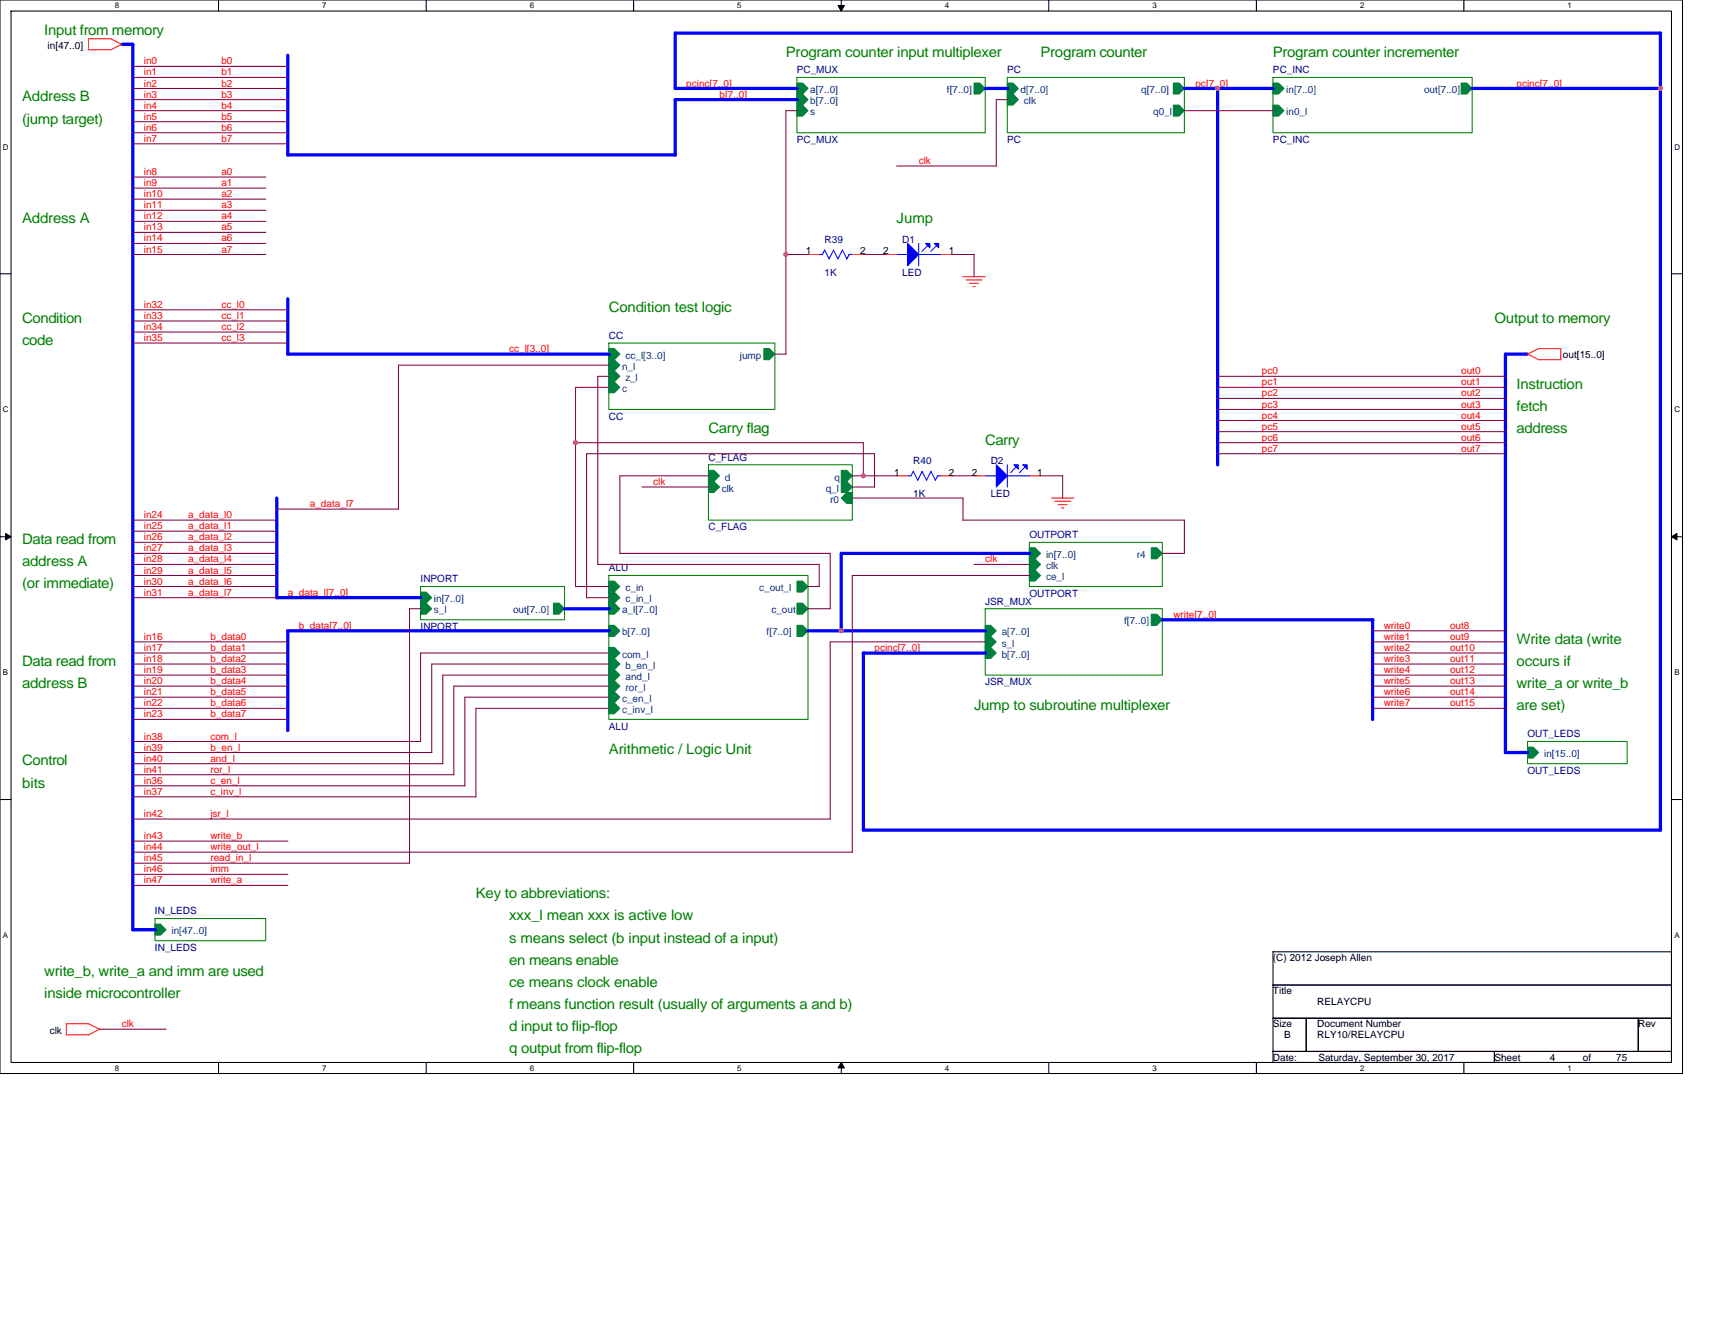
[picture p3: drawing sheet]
<svg xmlns="http://www.w3.org/2000/svg" width="279mm" height="216mm" viewBox="0 0 279 216" stroke-linecap="round" stroke-linejoin="round" font-family="sans-serif">
<path d="M0 0h274.1v174.9h-274.1zM1.8 1.8h270.5v171.3h-270.5z" fill="none" stroke="#000" stroke-width=".17"/>
<g fill="#fff">
<path d="M18.7 .2h.7v1.4h-.7z"/>
<path d="M18.7 173.3h.7v1.5h-.7z"/>
</g>
<path d="M35.6 0v1.8M35.6 173.1v1.8" fill="none" stroke="#000" stroke-width=".17"/>
<g fill="#fff">
<path d="M52.5 .2h.7v1.4h-.7z"/>
<path d="M52.5 173.3h.7v1.5h-.7z"/>
</g>
<path d="M69.4 0v1.8M69.4 173.1v1.8" fill="none" stroke="#000" stroke-width=".17"/>
<g fill="#fff">
<path d="M86.3 .2h.7v1.4h-.7z"/>
<path d="M86.3 173.3h.7v1.5h-.7z"/>
</g>
<path d="M103.2 0v1.8M103.2 173.1v1.8" fill="none" stroke="#000" stroke-width=".17"/>
<g fill="#fff">
<path d="M120.1 .2h.7v1.4h-.7z"/>
<path d="M120.1 173.3h.7v1.5h-.7z"/>
</g>
<path d="M137.1 0v1.8M137.1 173.1v1.8" fill="none" stroke="#000" stroke-width=".17"/>
<path d="M136.5 .9h1.1l-.5 .9zM137.1 173.1l.5 .9h-1.1z" fill="#000" stroke="#000" stroke-width=".16"/>
<g fill="#fff">
<path d="M153.9 .2h.8v1.4h-.8z"/>
<path d="M153.9 173.3h.8v1.5h-.8z"/>
</g>
<path d="M170.9 0v1.8M170.9 173.1v1.8" fill="none" stroke="#000" stroke-width=".17"/>
<g fill="#fff">
<path d="M187.7 .2h.8v1.4h-.8z"/>
<path d="M187.7 173.3h.8v1.5h-.8z"/>
</g>
<path d="M204.7 0v1.8M204.7 173.1v1.8" fill="none" stroke="#000" stroke-width=".17"/>
<g fill="#fff">
<path d="M221.6 .2h.7v1.4h-.7z"/>
<path d="M221.6 173.3h.7v1.5h-.7z"/>
</g>
<path d="M238.5 0v1.8M238.5 173.1v1.8" fill="none" stroke="#000" stroke-width=".17"/>
<g fill="#fff">
<path d="M255.4 .2h.7v1.4h-.7z"/>
<path d="M255.4 173.3h.7v1.5h-.7z"/>
<path d="M.5 23.2h.9v1.4h-.9z"/>
<path d="M272.8 23.2h.9v1.4h-.9z"/>
<path d="M.5 66h.9v1.5h-.9z"/>
<path d="M272.8 66h.9v1.5h-.9z"/>
</g>
<path d="M0 44.6h1.8M272.3 44.6h1.8" fill="none" stroke="#000" stroke-width=".17"/>
<g fill="#fff">
<path d="M.5 108.9h.8v1.4h-.8z"/>
<path d="M272.8 108.9h.8v1.4h-.8z"/>
</g>
<path d="M0 87.5h1.8M272.3 87.5h1.8" fill="none" stroke="#000" stroke-width=".17"/>
<path d="M.9 86.9l.9 .6-.9 .5zM272.3 87.5l.9-.6v1.1z" fill="#000" stroke="#000" stroke-width=".16"/>
<g fill="#fff">
<path d="M.5 151.7h.8v1.4h-.8z"/>
<path d="M272.8 151.7h.8v1.4h-.8z"/>
</g>
<path d="M0 130.3h1.8M272.3 130.3h1.8M207.4 155.1h64.9v5.4h-64.9zM207.4 160.5h64.9v5.4h-64.9zM207.4 165.9h5.4v5.4h-5.4zM207.4 171.3h36.1v1.8h-36.1zM212.8 165.9h54.1v5.4h-54.1zM243.5 171.3h28.8v1.8h-28.8zM266.9 165.9h5.4v5.4h-5.4z" fill="none" stroke="#000" stroke-width=".17"/>
<path d="M129.8 12.6h30.7v9h-30.7zM164.1 12.6h28.9v9h-28.9zM207.4 12.6h32.4v9h-32.4zM99.2 55.9h27v10.8h-27zM115.4 75.7h23.5v9.1h-23.5zM68.5 95.6h23.5v5.4h-23.5zM99.2 93.8h32.4v23.4h-32.4zM160.5 99.2h28.9v10.8h-28.9zM167.7 88.4h21.7v7.2h-21.7zM248.9 120.8h16.2v3.6h-16.2zM25.3 149.7h18v3.6h-18z" fill="none" stroke="#008000" stroke-width=".17"/>
<g fill="#008040" stroke="#008040" stroke-width=".17">
<path d="M248.9 121.7h.9l.9 .9-.9 .9h-.9z" fill-rule="evenodd"/>
<path d="M25.3 150.6h.8l1 .9-1 .9h-.8z" fill-rule="evenodd"/>
<path d="M191.2 13.5h.9l.9 .9-.9 .9h-.9z" fill-rule="evenodd"/>
<path d="M164.1 13.5h.9l.9 .9-.9 .9h-.9z" fill-rule="evenodd"/>
<path d="M164.1 15.3h.9l.9 .9-.9 .9h-.9z" fill-rule="evenodd"/>
<path d="M191.2 17.1h.9l.9 .9-.9 .9h-.9z" fill-rule="evenodd"/>
<path d="M129.8 13.5h.9l.9 .9-.9 .9h-.9z" fill-rule="evenodd"/>
<path d="M129.8 15.3h.9l.9 .9-.9 .9h-.9z" fill-rule="evenodd"/>
<path d="M129.8 17.1h.9l.9 .9-.9 .9h-.9z" fill-rule="evenodd"/>
<path d="M158.7 13.5h.9l.9 .9-.9 .9h-.9z" fill-rule="evenodd"/>
<path d="M124.4 56.8h.9l.9 .9-.9 .9h-.9z" fill-rule="evenodd"/>
<path d="M99.2 58.6h.9l.9 .9-.9 .9h-.9z" fill-rule="evenodd"/>
<path d="M99.2 60.4h.9l.9 .9-.9 .9h-.9z" fill-rule="evenodd"/>
<path d="M99.2 62.2h.9l.9 .9-.9 .9h-.9z" fill-rule="evenodd"/>
<path d="M99.2 56.8h.9l.9 .9-.9 .9h-.9z" fill-rule="evenodd"/>
<path d="M68.5 96.5h.9l.9 .9-.9 .9h-.9z" fill-rule="evenodd"/>
<path d="M90.2 98.3h.9l.9 .9-.9 .9h-.9z" fill-rule="evenodd"/>
<path d="M68.5 98.3h.9l.9 .9-.9 .9h-.9z" fill-rule="evenodd"/>
<path d="M160.5 101.9h.9l.9 .9-.9 .9h-.9z" fill-rule="evenodd"/>
<path d="M187.6 100.1h.8l1 .9-1 .9h-.8z" fill-rule="evenodd"/>
<path d="M160.5 105.5h.9l.9 .9-.9 .9h-.9z" fill-rule="evenodd"/>
<path d="M160.5 103.7h.9l.9 .9-.9 .9h-.9z" fill-rule="evenodd"/>
<path d="M99.2 101.9h.9l.9 .9-.9 .9h-.9z" fill-rule="evenodd"/>
<path d="M129.8 101.9h.9l.9 .9-.9 .9h-.9z" fill-rule="evenodd"/>
<path d="M129.8 98.3h.9l.9 .9-.9 .9h-.9z" fill-rule="evenodd"/>
<path d="M99.2 94.7h.9l.9 .9-.9 .9h-.9z" fill-rule="evenodd"/>
<path d="M99.2 96.5h.9l.9 .9-.9 .9h-.9z" fill-rule="evenodd"/>
<path d="M129.8 94.7h.9l.9 .9-.9 .9h-.9z" fill-rule="evenodd"/>
<path d="M99.2 114.5h.9l.9 .9-.9 .9h-.9z" fill-rule="evenodd"/>
<path d="M99.2 112.7h.9l.9 .9-.9 .9h-.9z" fill-rule="evenodd"/>
<path d="M99.2 110.9h.9l.9 .9-.9 .9h-.9z" fill-rule="evenodd"/>
<path d="M99.2 109.1h.9l.9 .9-.9 .9h-.9z" fill-rule="evenodd"/>
<path d="M99.2 107.3h.9l.9 .9-.9 .9h-.9z" fill-rule="evenodd"/>
<path d="M99.2 105.5h.9l.9 .9-.9 .9h-.9z" fill-rule="evenodd"/>
<path d="M99.2 98.3h.9l.9 .9-.9 .9h-.9z" fill-rule="evenodd"/>
<path d="M115.4 76.6h.9l.9 .9-.9 .9h-.9z" fill-rule="evenodd"/>
<path d="M137.1 76.6h.9l.9 .9-.9 .9h-.9z" fill-rule="evenodd"/>
<path d="M115.4 78.4h.9l.9 1-.9 .8h-.9z" fill-rule="evenodd"/>
<path d="M137.1 78.4h.9l.9 1-.9 .8h-.9z" fill-rule="evenodd"/>
<path d="M137.1 81.2l.9-1h.9v1.8h-.9z" fill-rule="evenodd"/>
<path d="M167.7 89.3h.9l.9 .9-.9 .9h-.9z" fill-rule="evenodd"/>
<path d="M167.7 91.1h.9l.9 .9-.9 .9h-.9z" fill-rule="evenodd"/>
<path d="M167.7 92.9h.9l.9 .9-.9 .9h-.9z" fill-rule="evenodd"/>
<path d="M187.6 89.3h.8l1 .9-1 .9h-.8z" fill-rule="evenodd"/>
<path d="M238 13.5h1l.8 .9-.8 .9h-1z" fill-rule="evenodd"/>
<path d="M207.4 13.5h.9l.9 .9-.9 .9h-.9z" fill-rule="evenodd"/>
<path d="M207.4 17.1h.9l.9 .9-.9 .9h-.9z" fill-rule="evenodd"/>
</g>
<g fill="none" stroke="#f00" stroke-width=".17">
<path d="M14.4 8.1h3.6M14.4 6.3h3.7l1.8 .9M14.4 6.3v1.8M19.8 7.2l-1.8 .9M131.6 41.5h1.9M138.9 41.5h1.8M144.3 41.5h1.8M153.3 41.5h1.8M156.9 45.1h3.6M157.4 45.6h2.6M157.9 46.2h1.5M158.5 46.7h.4"/>
<path d="M248.8 57.7l1.9 .9M250.7 58.6h3.6M250.7 56.8h3.6M250.7 56.8l-1.8 .9M254.3 56.8v1.8M146.1 77.5h1.8M153.3 77.5h1.8M158.7 77.5h1.8M167.7 77.5h1.8M171.3 81.2h3.6M171.9 81.7h2.5M172.4 82.2h1.4"/>
<path d="M172.9 82.8h.4M10.8 168.6h3.6M10.8 166.8h3.6l1.9 .9-1.9 .9M10.8 166.8v1.8"/>
</g>
<g fill="#00f" stroke="#00f" stroke-width=".17">
<path d="M147.9 39.7l1.8 1.8-1.8 1.8z" fill-rule="evenodd"/>
<path d="M150.8 39.7h.7v.7z" fill-rule="evenodd"/>
<path d="M152.2 39.7h.7v.7z" fill-rule="evenodd"/>
<path d="M162.3 75.7l1.8 1.8-1.8 1.9z" fill-rule="evenodd"/>
<path d="M165.2 75.7h.7v.8z" fill-rule="evenodd"/>
<path d="M166.6 75.7h.7v.8z" fill-rule="evenodd"/>
</g>
<g fill="none" stroke="#00f" stroke-width=".17">
<path d="M149.7 39.7v3.6M133.5 41.5h.5l.4-.8 .7 1.5M135.1 42.2l.7-1.5 .7 1.5 .8-1.5 .7 1.5M138.3 41.5h.6M138.3 41.4l-.3 .8M146.1 41.5h1.8M149.7 41.5h3.6M151.1 40l-.9 1M152.6 40l-1 1M147.9 77.5h.5M148.8 76.8l.7 1.5M148.8 76.8l-.4 .7"/>
<path d="M150.2 76.8l.8 1.5M150.2 76.8l-.7 1.5M151.7 76.8l.7 1.5M151.7 76.8l-.8 1.5M152.7 77.5h.6M152.8 77.5l-.4 .8M160.5 77.5h1.8M164.1 75.7v3.7M164.1 77.5h3.6M165.5 76.1l-.9 .9M167 76.1l-.9 .9"/>
</g>
<g fill="none" stroke="#00f" stroke-width=".53">
<path d="M19.8 7.2h1.9M21.6 7.2v144.3M46.9 9v16.3M129.9 14.4h-19.9v-9h160.5v129.9h-129.8v-28.9h19.8M129.9 16.2h-19.9v9.1M160.5 14.4h3.6M193 14.4h14.4M198.4 14.4v61.4M239.8 14.4h30.7M46.9 25.3h63.1M46.9 48.7v9h52.3M248.9 57.7h-3.6v64.9h3.6"/>
<path d="M45.1 81.2v16.2M45.1 97.4h23.4M92 99.2h7.2M167.7 90.2h-30.6v12.6M99.2 102.8h-52.3v16.2M131.6 102.8h28.9M189.4 101h34.2v16.2M21.6 151.5h3.7"/>
</g>
<g fill="none" stroke="#800040" stroke-width=".17">
<path d="M21.6 10.8h25.3M21.6 12.6h25.3M21.6 14.4h25.3M21.6 16.2h25.3M21.6 18h25.3M21.6 19.8h25.3M129.9 18h-1.9v39.7h-1.8M164.1 16.2h-1.8v10.9M193 18h14.4M21.6 21.6h25.3M21.6 23.4h25.3M21.6 28.9h21.7"/>
<path d="M21.6 30.6h21.7M21.6 32.4h21.7M21.6 34.3h21.7M21.6 36.1h21.7M21.6 37.9h21.7M21.6 39.7h21.7M146.1 27.1h16.2M21.6 41.5h21.7M21.6 50.5h25.3M21.6 52.3h25.3M21.6 54.1h25.3M21.6 55.9h25.3"/>
<path d="M99.2 59.5h-34.3v23.5h-19.8M128 41.5h3.7M140.7 41.5h3.6M155.1 41.5h3.6M158.7 41.5v3.6M93.8 72.1h46.9M99.2 61.3h-1.8v30.7M99.2 63.1h-5.4v32.5M104.6 79.4h10.8M115.4 77.5h-14.4v12.7h34.3v9M138.9 79.4h3.6M138.9 77.5h7.2"/>
<path d="M140.7 72.1v5.5M142.5 73.9v5.5M142.5 73.9h-46.9v23.5M155.1 77.5h3.6M169.5 77.5h3.6v3.7M198.4 61.3h46.9M198.4 63.1h46.9M198.4 64.9h46.9M198.4 66.7h46.9M198.4 68.5h46.9M198.4 70.3h46.9M198.4 72.1h46.9"/>
<path d="M198.4 73.9h46.9M21.6 86.6h23.5M21.6 88.4h23.5M21.6 90.2h23.5M21.6 97.4h23.5M21.6 84.8h23.5M21.6 92h23.5M21.6 93.8h23.5M21.6 95.6h23.5M68.5 99.2h-1.8v41.5M93.8 95.6h5.4M95.6 97.4h3.6"/>
<path d="M97.4 92h36.1v3.6M131.6 99.2h3.7M131.6 95.6h1.9M138.9 81.2h18M156.9 81.2v3.6h36.1v5.4h-3.6M158.7 92h9M167.7 93.8h-28.8v45.1M21.6 106.4h25.3M21.6 108.2h25.3M21.6 110h25.3M21.6 111.8h25.3M21.6 113.6h25.3"/>
<path d="M21.6 115.4h25.3M21.6 117.2h25.3M21.6 104.6h25.3M99.2 106.4h-30.7v14.4M99.2 108.2h-28.9v14.4h-48.7M99.2 111.8h-25.3v14.5M99.2 110h-27.1v14.5M99.2 113.6h-23.5v14.5M99.2 115.4h-21.7v14.5l-55.9-.1M160.5 104.6h-25.2v28.9h-113.7M223.6 104.6h21.7M223.6 106.4h21.7"/>
<path d="M223.6 108.2h21.7M223.6 110h21.7M223.6 111.8h21.7M223.6 113.6h21.7M223.6 115.4h21.7M223.6 102.8h21.7M21.6 120.8h46.9M21.6 124.4h50.6M21.6 126.2h52.4M21.6 128h54.2M21.6 137.1h25.3M21.6 138.9h117.3"/>
<path d="M21.6 140.7h45.1M21.6 142.5h25.3M21.6 144.3h25.3M16.2 167.7h10.9"/>
</g>
<g fill="#f0f" stroke="#f0f" stroke-width=".17">
<circle cx="93.8" cy="72.1" r=".35"/>
<circle cx="128" cy="41.5" r=".35"/>
<circle cx="140.6" cy="77.5" r=".35"/>
<circle cx="137" cy="102.8" r=".35"/>
<circle cx="198.4" cy="14.4" r=".35"/>
<circle cx="270.5" cy="14.4" r=".35"/>
</g>
<g font-size="2.3" fill="#008000">
<text x="7.2" y="5.7">Input from memory</text>
<text x="128" y="9.3">Program counter input multiplexer</text>
<text x="169.5" y="9.3">Program counter</text>
<text x="207.4" y="9.3">Program counter incrementer</text>
<text x="3.6" y="16.5">Address B</text>
<text x="3.6" y="20.1">(jump target)</text>
<text x="3.6" y="36.4">Address A</text>
<text x="146.1" y="36.4">Jump</text>
<text x="3.6" y="52.6">Condition</text>
<text x="99.2" y="50.8">Condition test logic</text>
<text x="243.5" y="52.6">Output to memory</text>
<text x="3.6" y="56.2">code</text>
<text x="247.1" y="63.4">Instruction</text>
<text x="115.4" y="70.6">Carry flag</text>
<text x="247.1" y="67">fetch</text>
<text x="247.1" y="70.6">address</text>
<text x="160.5" y="72.4">Carry</text>
<text x="3.6" y="88.6">Data read from</text>
<text x="3.6" y="95.9">(or immediate)</text>
<text x="3.6" y="92.3">address A</text>
<text x="247.1" y="104.9">Write data (write</text>
<text x="3.6" y="108.5">Data read from</text>
<text x="3.6" y="112.1">address B</text>
<text x="247.1" y="108.5">occurs if</text>
<text x="247.1" y="112.1">write_a or write_b</text>
<text x="158.7" y="115.7">Jump to subroutine multiplexer</text>
<text x="247.1" y="115.7">are set)</text>
<text x="3.6" y="124.7">Control</text>
<text x="99.2" y="122.9">Arithmetic / Logic Unit</text>
<text x="3.6" y="128.3">bits</text>
<text x="77.5" y="146.4">Key to abbreviations:</text>
<text x="83" y="150">xxx_l mean xxx is active low</text>
<text x="83" y="153.6">s means select (b input instead of a input)</text>
<text x="7.2" y="159">write_b, write_a and imm are used</text>
<text x="83" y="157.2">en means enable</text>
<text x="83" y="160.8">ce means clock enable</text>
<text x="7.2" y="162.6">inside microcontroller</text>
<text x="83" y="164.4">f means function result (usually of arguments a and b)</text>
<text x="83" y="168">d input to flip-flop</text>
<text x="83" y="171.6">q output from flip-flop</text>
</g>
<g font-size="1.6">
<text x="7.7" y="8">in[47..0]</text>
<text x="131.3" y="41.4">1</text>
<text x="140.1" y="41.4">2</text>
<text x="143.9" y="41.4">2</text>
<text x="154.6" y="41.4">1</text>
<text x="254.6" y="58.3">out[15..0]</text>
<text x="145.7" y="77.5">1</text>
<text x="154.6" y="77.5">2</text>
<text x="158.3" y="77.5">2</text>
<text x="169" y="77.5">1</text>
<text x="207.4" y="156.6">(C) 2012 Joseph Allen</text>
<text x="207.4" y="162">Title</text>
<text x="207.4" y="167.4">Size</text>
<text x="214.6" y="167.4">Document Number</text>
<text x="214.6" y="163.8">RELAYCPU</text>
<text x="266.9" y="167.4">Rev</text>
<text x="8.1" y="168.5">clk</text>
<text x="207.4" y="172.8">Date:</text>
<text x="209.2" y="169.2">B</text>
<text x="214.6" y="169.2">RLY10/RELAYCPU</text>
<text x="214.8" y="172.8">Saturday, September 30, 2017</text>
<text x="243.5" y="172.8">Sheet</text>
<text x="252.5" y="172.8">4</text>
<text x="257.9" y="172.8">of</text>
<text x="263.3" y="172.8">75</text>
</g>
<g font-size="1.6" fill="#f00">
<text x="23.4" y="10.5">in0</text>
<text x="36.1" y="10.5">b0</text>
<text x="23.4" y="12.3">in1</text>
<text x="23.4" y="14.1">in2</text>
<text x="23.4" y="15.9">in3</text>
<text x="23.4" y="17.7">in4</text>
<text x="36.1" y="12.3">b1</text>
<text x="36.1" y="14.1">b2</text>
<text x="36.1" y="15.9">b3</text>
<text x="36.1" y="17.7">b4</text>
<text x="111.8" y="14.1">pcinc[7..0]</text>
<text x="117.2" y="15.9">b[7..0]</text>
<text x="194.8" y="14.1">pc[7..0]</text>
<text x="247.1" y="14.1">pcinc[7..0]</text>
<text x="23.4" y="19.5">in5</text>
<text x="23.4" y="21.3">in6</text>
<text x="23.4" y="23.1">in7</text>
<text x="36.1" y="19.5">b5</text>
<text x="36.1" y="21.3">b6</text>
<text x="36.1" y="23.1">b7</text>
<text x="23.4" y="28.5">in8</text>
<text x="36.1" y="28.5">a0</text>
<text x="149.7" y="26.7">clk</text>
<text x="23.4" y="30.3">in9</text>
<text x="23.4" y="32.1">in10</text>
<text x="23.4" y="33.9">in11</text>
<text x="23.4" y="35.8">in12</text>
<text x="36.1" y="32.1">a2</text>
<text x="36.1" y="33.9">a3</text>
<text x="36.1" y="35.8">a4</text>
<text x="36.1" y="30.3">a1</text>
<text x="23.4" y="37.5">in13</text>
<text x="23.4" y="39.3">in14</text>
<text x="23.4" y="41.1">in15</text>
<text x="36.1" y="37.5">a5</text>
<text x="36.1" y="39.3">a6</text>
<text x="36.1" y="41.1">a7</text>
<text x="23.4" y="50.2">in32</text>
<text x="23.4" y="52">in33</text>
<text x="23.4" y="53.8">in34</text>
<text x="36.1" y="50.2">cc_l0</text>
<text x="36.1" y="52">cc_l1</text>
<text x="36.1" y="53.8">cc_l2</text>
<text x="23.4" y="55.6">in35</text>
<text x="36.1" y="55.6">cc_l3</text>
<text x="83" y="57.4">cc_l[3..0]</text>
<text x="205.6" y="61">pc0</text>
<text x="205.6" y="62.8">pc1</text>
<text x="205.6" y="64.6">pc2</text>
<text x="238" y="61">out0</text>
<text x="238" y="62.8">out1</text>
<text x="238" y="64.6">out2</text>
<text x="205.6" y="66.4">pc3</text>
<text x="205.6" y="68.2">pc4</text>
<text x="205.6" y="70">pc5</text>
<text x="205.6" y="71.8">pc6</text>
<text x="238" y="66.4">out3</text>
<text x="238" y="68.2">out4</text>
<text x="238" y="70">out5</text>
<text x="238" y="71.8">out6</text>
<text x="205.6" y="73.6">pc7</text>
<text x="238" y="73.6">out7</text>
<text x="50.5" y="82.6">a_data_l7</text>
<text x="106.4" y="79">clk</text>
<text x="23.4" y="84.4">in24</text>
<text x="23.4" y="86.2">in25</text>
<text x="23.4" y="88">in26</text>
<text x="23.4" y="89.9">in27</text>
<text x="30.6" y="84.4">a_data_l0</text>
<text x="30.6" y="86.2">a_data_l1</text>
<text x="30.6" y="88">a_data_l2</text>
<text x="30.6" y="89.9">a_data_l3</text>
<text x="23.4" y="91.7">in28</text>
<text x="23.4" y="93.5">in29</text>
<text x="23.4" y="95.3">in30</text>
<text x="30.6" y="91.7">a_data_l4</text>
<text x="30.6" y="93.5">a_data_l5</text>
<text x="30.6" y="95.3">a_data_l6</text>
<text x="160.5" y="91.7">clk</text>
<text x="23.4" y="97">in31</text>
<text x="30.6" y="97">a_data_l7</text>
<text x="46.9" y="97.1">a_data_l[7..0]</text>
<text x="191.2" y="100.7">write[7..0]</text>
<text x="23.4" y="104.3">in16</text>
<text x="23.4" y="106.1">in17</text>
<text x="23.4" y="107.9">in18</text>
<text x="34.3" y="104.3">b_data0</text>
<text x="34.3" y="106.1">b_data1</text>
<text x="34.3" y="107.9">b_data2</text>
<text x="48.7" y="102.5">b_data[7..0]</text>
<text x="142.5" y="106.1">pcinc[7..0]</text>
<text x="225.4" y="102.5">write0</text>
<text x="225.4" y="104.3">write1</text>
<text x="225.4" y="106.1">write2</text>
<text x="225.4" y="107.9">write3</text>
<text x="236.2" y="102.5">out8</text>
<text x="236.2" y="104.3">out9</text>
<text x="236.2" y="106.1">out10</text>
<text x="236.2" y="107.9">out11</text>
<text x="23.4" y="109.7">in19</text>
<text x="23.4" y="111.5">in20</text>
<text x="23.4" y="113.3">in21</text>
<text x="34.3" y="109.7">b_data3</text>
<text x="34.3" y="111.5">b_data4</text>
<text x="34.3" y="113.3">b_data5</text>
<text x="225.4" y="109.7">write4</text>
<text x="225.4" y="111.5">write5</text>
<text x="225.4" y="113.3">write6</text>
<text x="236.2" y="109.7">out12</text>
<text x="236.2" y="111.5">out13</text>
<text x="236.2" y="113.3">out14</text>
<text x="23.4" y="115.1">in22</text>
<text x="23.4" y="116.9">in23</text>
<text x="34.3" y="115.1">b_data6</text>
<text x="34.3" y="116.9">b_data7</text>
<text x="225.4" y="115.1">write7</text>
<text x="236.2" y="115.1">out15</text>
<text x="23.4" y="120.5">in38</text>
<text x="23.4" y="122.3">in39</text>
<text x="23.4" y="124.1">in40</text>
<text x="23.4" y="125.9">in41</text>
<text x="34.3" y="120.5">com_l</text>
<text x="34.3" y="122.3">b_en_l</text>
<text x="34.3" y="124.1">and_l</text>
<text x="34.3" y="125.9">ror_l</text>
<text x="23.4" y="127.7">in36</text>
<text x="23.4" y="129.5">in37</text>
<text x="34.3" y="127.7">c_en_l</text>
<text x="34.3" y="129.5">c_inv_l</text>
<text x="23.4" y="133.1">in42</text>
<text x="23.4" y="136.7">in43</text>
<text x="34.3" y="133.1">jsr_l</text>
<text x="34.3" y="136.7">write_b</text>
<text x="23.4" y="138.5">in44</text>
<text x="23.4" y="140.3">in45</text>
<text x="23.4" y="142.1">in46</text>
<text x="23.4" y="144">in47</text>
<text x="34.3" y="138.5">write_out_l</text>
<text x="34.3" y="140.3">read_in_l</text>
<text x="34.3" y="142.1">imm</text>
<text x="34.3" y="144">write_a</text>
<text x="19.8" y="167.4">clk</text>
</g>
<g font-size="1.6" fill="#000080">
<text x="129.8" y="11.9">PC_MUX</text>
<text x="164.1" y="11.9">PC</text>
<text x="207.4" y="11.9">PC_INC</text>
<text x="129.8" y="23.3">PC_MUX</text>
<text x="164.1" y="23.3">PC</text>
<text x="207.4" y="23.3">PC_INC</text>
<text x="134.3" y="39.5">R39</text>
<text x="147" y="39.5">D1</text>
<text x="134.3" y="44.9">1K</text>
<text x="147" y="44.9">LED</text>
<text x="99.2" y="55.2">CC</text>
<text x="99.2" y="68.4">CC</text>
<text x="115.4" y="75.1">C_FLAG</text>
<text x="148.8" y="75.6">R40</text>
<text x="161.4" y="75.6">D2</text>
<text x="148.8" y="81">1K</text>
<text x="161.4" y="81">LED</text>
<text x="115.4" y="86.4">C_FLAG</text>
<text x="167.7" y="87.7">OUTPORT</text>
<text x="68.5" y="94.9">INPORT</text>
<text x="99.2" y="93.1">ALU</text>
<text x="160.5" y="98.5">JSR_MUX</text>
<text x="167.7" y="97.2">OUTPORT</text>
<text x="68.5" y="102.7">INPORT</text>
<text x="160.5" y="111.7">JSR_MUX</text>
<text x="99.2" y="118.9">ALU</text>
<text x="248.9" y="120.1">OUT_LEDS</text>
<text x="248.9" y="126.1">OUT_LEDS</text>
<text x="25.3" y="149">IN_LEDS</text>
<text x="25.3" y="154.9">IN_LEDS</text>
</g>
<g font-size="1.6" fill="#004080">
<text x="132" y="15.2">a[7..0]</text>
<text x="132" y="17">b[7..0]</text>
<text x="154.3" y="15.2">f[7..0]</text>
<text x="166.3" y="15.2">d[7..0]</text>
<text x="166.8" y="17">clk</text>
<text x="185.9" y="15.2">q[7..0]</text>
<text x="209.5" y="15.2">in[7..0]</text>
<text x="232" y="15.2">out[7..0]</text>
<text x="132" y="18.8">s</text>
<text x="187.9" y="18.8">q0_l</text>
<text x="209.5" y="18.8">in0_l</text>
<text x="101.9" y="58.5">cc_l[3..0]</text>
<text x="120.5" y="58.5">jump</text>
<text x="101.3" y="60.3">n_l</text>
<text x="101.3" y="63.9">c</text>
<text x="101.9" y="62.1">z_l</text>
<text x="117.6" y="80.1">clk</text>
<text x="118.1" y="78.3">d</text>
<text x="134.5" y="80.1">q_l</text>
<text x="135.2" y="81.9">r0</text>
<text x="136" y="78.3">q</text>
<text x="170.4" y="90.9">in[7..0]</text>
<text x="170.4" y="92.7">clk</text>
<text x="170.4" y="94.5">ce_l</text>
<text x="185.2" y="90.9">r4</text>
<text x="70.7" y="98.1">in[7..0]</text>
<text x="70.7" y="99.9">s_l</text>
<text x="83.6" y="99.9">out[7..0]</text>
<text x="101.3" y="99.9">a_l[7..0]</text>
<text x="101.9" y="96.3">c_in</text>
<text x="101.9" y="98.1">c_in_l</text>
<text x="123.7" y="96.3">c_out_l</text>
<text x="125.7" y="99.9">c_out</text>
<text x="183.1" y="101.7">f[7..0]</text>
<text x="101.3" y="103.5">b[7..0]</text>
<text x="101.3" y="107.2">com_l</text>
<text x="124.9" y="103.5">f[7..0]</text>
<text x="163.2" y="103.5">a[7..0]</text>
<text x="163.2" y="107.2">b[7..0]</text>
<text x="163.2" y="105.3">s_l</text>
<text x="101.9" y="112.6">ror_l</text>
<text x="101.9" y="110.8">and_l</text>
<text x="101.9" y="109">b_en_l</text>
<text x="101.3" y="116.2">c_inv_l</text>
<text x="101.3" y="114.4">c_en_l</text>
<text x="251.6" y="123.4">in[15..0]</text>
<text x="27.9" y="152.3">in[47..0]</text>
</g>
<g font-size="1.3">
<text x="18.7" y="1.4">8</text>
<text x="52.5" y="1.4">7</text>
<text x="86.3" y="1.4">6</text>
<text x="120.1" y="1.4">5</text>
<text x="153.9" y="1.4">4</text>
<text x="187.7" y="1.4">3</text>
<text x="221.6" y="1.4">2</text>
<text x="255.4" y="1.4">1</text>
<text x=".5" y="24.4">D</text>
<text x="272.8" y="24.4">D</text>
<text x=".5" y="67.2">C</text>
<text x="272.8" y="67.2">C</text>
<text x=".5" y="110">B</text>
<text x="272.8" y="110">B</text>
<text x=".5" y="152.8">A</text>
<text x="272.8" y="152.8">A</text>
<text x="18.7" y="174.5">8</text>
<text x="52.5" y="174.5">7</text>
<text x="86.3" y="174.5">6</text>
<text x="120.1" y="174.5">5</text>
<text x="153.9" y="174.5">4</text>
<text x="187.7" y="174.5">3</text>
<text x="221.6" y="174.5">2</text>
<text x="255.4" y="174.5">1</text>
</g>
</svg>
